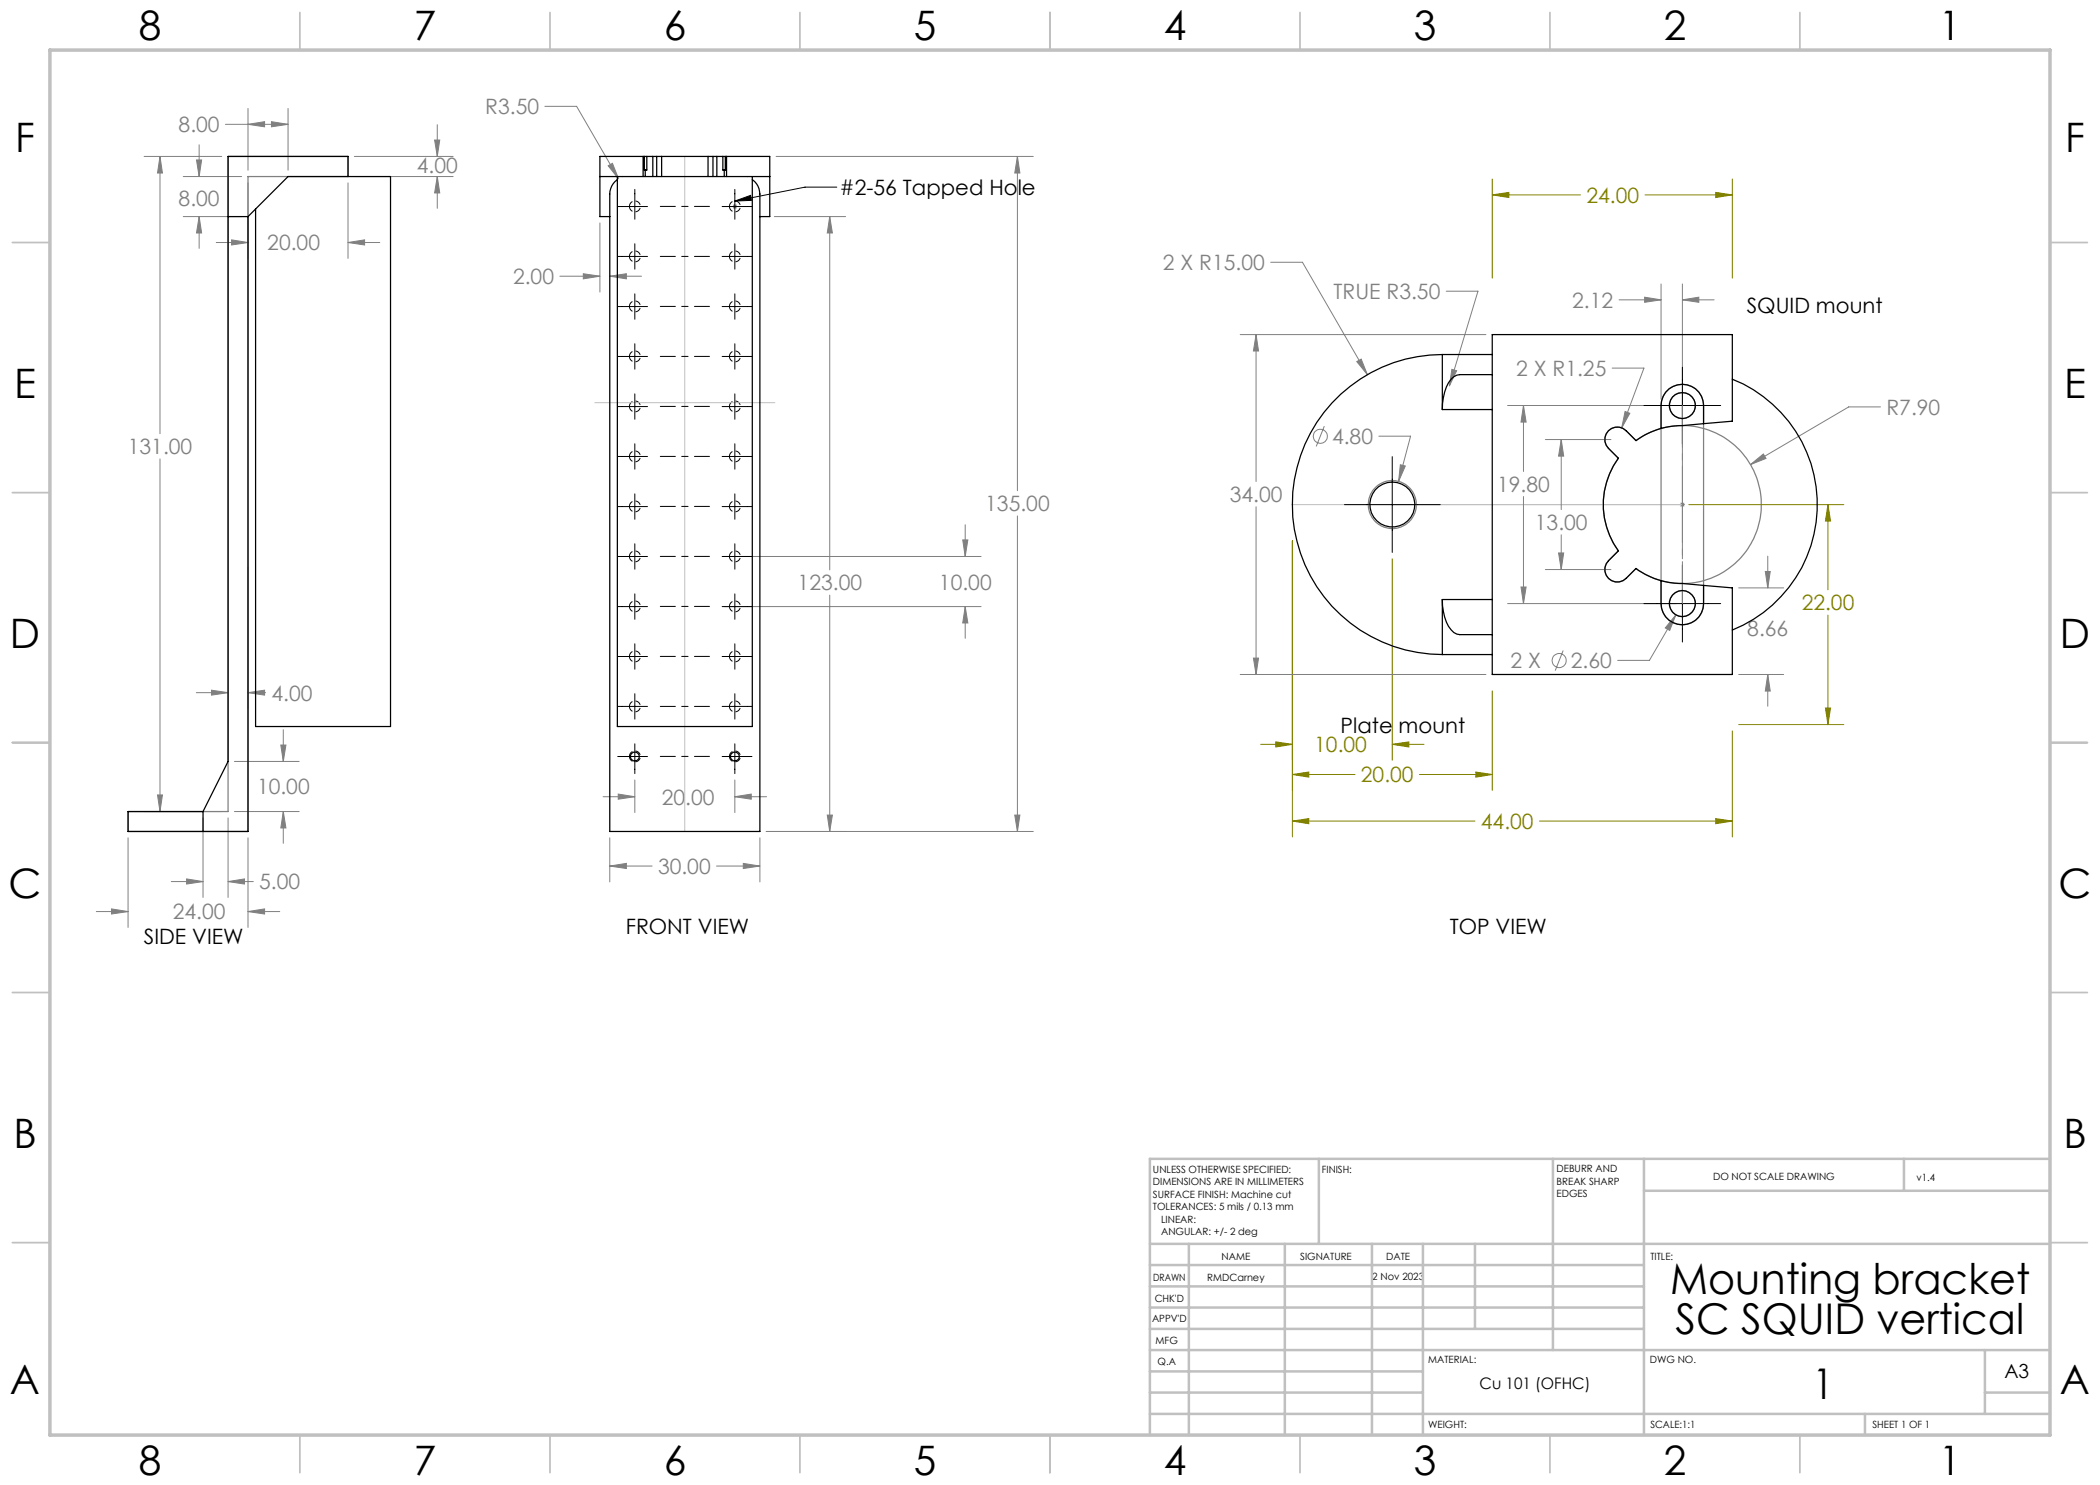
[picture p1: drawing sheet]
<svg xmlns="http://www.w3.org/2000/svg" width="420mm" height="297mm" viewBox="0 0 420 297" stroke-linecap="round" stroke-linejoin="round" font-family="sans-serif">
<g fill="none" stroke="#808080" stroke-width=".2">
<path d="M28.8 31.3h15.5M32 31.3l.5 3.3h-1zM32 31.3v55.4M36.7 35.3h11.6M39.3 32h1l-.5 3.3zM39.8 29v6.3M45.1 24.9h12.5M49.6 21.7v12.3M49.6 36.6v15.1M49.6 24.9l3.3-.6v1.1zM54.3 24.3l3.3 .6-3.3 .5zM57.6 21.7v12.3"/>
<path d="M69.6 36.6v15.1M70.9 31.3h19.7M70.9 35.3h19.7M86.9 28h1l-.4 3.3zM87.5 35.3l.4 3.3h-1zM87.5 24.9v6.4M87.5 35.3v6.4M109 21.3h6.3l8.4 14.5M121.6 33.2l.9-.5 1.2 3.1zM155.2 31.3h51.5M203.5 31.3v66.8M203.5 31.3l.5 3.3h-1z"/>
<path d="M36.7 43.3h11.6M39.8 43.3v6.4M39.8 43.3l.5 3.3h-1zM43.3 48.5h6.3M46.3 48l3.3 .5-3.3 .5zM69.6 48.5l3.3-.5v1zM69.6 48.5h6.4M112 55.2h8M116.7 54.7l3.3 .5-3.3 .6zM120 44.6v13.8M122 55.2l3.3-.5v1.1zM122 55.2h6.3"/>
<path d="M146.5 41.3h1M146.6 41l.7 .7M147 40.8v1M147.3 41l-.7 .7M154.9 43.3h14.2M165.9 43.3l.6 3.3h-1zM165.9 43.3v70.7M254.1 52.5h6.4l13 22.4M289.2 58.2h6.4l-5.7 19M323.8 60h8.4M328.9 59.4l3.3 .6-3.3 .5zM332.2 56.8v23"/>
<path d="M336.5 60l3.3-.6v1.1zM336.5 56.8v55M336.5 60h6.3M248 66.9h49.2M251.2 66.9v29.4M251.2 66.9l.5 3.3h-1zM271.4 72.3l.8-.5 1.3 3.1zM290.4 73.9l.9 .3-1.4 3zM322.4 73.6h6.4l-4.5 12M32 91.8v70.5M264.9 85.2l-1.7 4.1M275.8 87.2h6.3l-2.4 9.1"/>
<path d="M280.1 93l1 .2-1.4 3.1zM301.5 81.1h33.7M304.7 81.1l.5 3.3h-1zM304.7 81.1v13.2M304.7 99.3v21.4M309.1 87.9h13.1M312.2 87.9l.5 3.3h-1zM312.2 87.9v14M325 82.3l1 .4-1.7 2.9zM350.1 92.9l2.6-2.1 .5 .9zM376.1 81.4h-6.4l-19.6 11.5M49.6 113.4v28.3"/>
<path d="M144.8 111.3h51.4M165.9 119v47.3M192.5 108h1.1l-.6 3.3zM193 104.9v6.4M203.5 103.2v63.1M251.2 101.3v33.6M304.2 117.4h1l-.5 3.3zM309.1 113.9h13.1M311.7 110.6h1l-.5 3.3zM312.2 107v6.9M336 100.9h1M336.1 100.6l.7 .7"/>
<path d="M336.8 100.6l-.7 .7M347.7 117.6h9M353.1 114.3h.9l-.4 3.3zM353.6 111.2v6.4M39.3 138.5h6.3M42.3 138l3.3 .5-3.3 .5zM49.6 138.5h3.5M49.6 138.5l3.3-.5v1zM144.8 121.3h51.4M193 121.3l.6 3.3h-1.1zM193 121.3v6.4M248 134.9h49.2"/>
<path d="M250.7 131.6h1l-.5 3.3zM301.5 120.7h33.7M312.6 130.1l-1.6 4M335.2 123l-1.3 3.1-.8-.5zM335.2 123l-5.3 9.1h-6.4M347.7 134.9h9M353.6 134.9l.4 3.3h-.9zM353.6 134.9v6.3M31.5 159h1l-.5 3.3zM46.9 152.3h12.9M56.2 149h1l-.5 3.3zM56.7 145.9v6.4"/>
<path d="M120.6 159.3h6.4M123.6 158.8l3.4 .5-3.4 .5zM127 156v6.5M147 159.3l3.2-.5v1zM147 156v6.5M147 159.3h6.3M25.6 167.6v17.9M28.8 162.3h15.5M34.3 176.3h6.3M37.3 175.8l3.3 .5-3.3 .5zM40.6 163.6v15.9M45.6 176.3l3.3-.5v1z"/>
<path d="M45.6 163.6v15.9M45.6 176.3h5.1M46.9 162.3h12.9M49.6 167.6v17.9M56.7 162.3l.5 3.3h-1zM56.7 162.3v6.4M122 173.2l3.3-.5v1zM122 167.6v8.8M122 173.2h8.4M143.3 173.2h8.7M148.7 172.7l3.3 .5-3.3 .5zM152 167.6v8.8"/>
<path d="M153.2 166.3h53.5M165.5 163h1l-.6 3.3zM203 163h1l-.5 3.3zM19.3 182.3h6.3M22.3 181.8l3.3 .5-3.3 .5zM49.6 182.3h6.4M49.6 182.3l3.3-.5v1z"/>
<circle cx="264.1" cy="87.2" r="1.4"/>
<circle cx="311.8" cy="132.1" r="1.4"/>
</g>
<g fill="none" stroke="#808000" stroke-width=".2">
<path d="M298.4 39l3.4-.5v1zM298.4 35.8v19.8M298.4 39h17.7M329 39h17.5M343.1 38.5l3.4 .5-3.4 .5zM346.5 35.8v19.8M258.5 108.2v59.2M278.4 111.8v40.2M337.7 100.9h31.1M365.6 100.9l.5 3.3h-1zM365.6 100.9v17.1M298.4 138.2v19.9"/>
<path d="M365.6 123v21.9M252.1 148.9h6.4M255.2 148.4l3.3 .5-3.3 .5zM258.5 154.9l3.3-.5v1zM258.5 154.9h12.5M278.4 148.9l3.4-.5v1zM278.4 148.9h6.4M283.9 154.9h14.5M295.2 154.4l3.2 .5-3.2 .5zM346.5 146.2v21.2M347.7 144.9h21.1M365.1 141.6h1l-.5 3.3z"/>
<path d="M258.5 164.2l3.3-.5v1zM258.5 164.2h36.5M307.9 164.2h38.6M343.1 163.7l3.4 .5-3.4 .5z"/>
</g>
<g fill="none" stroke="#808080" stroke-width=".25">
<path d="M45.6 31.3h24v4h-20v131h-24v-4h20zM333.4 78.2a4.2 4.2 0 0 1 4.6-1 4.2 4.2 0 0 1 2.7 3.9v39.6a4.3 4.3 0 0 1-4.2 4.3 4.3 4.3 0 0 1-4.3-4.3v-39.6a4 4 0 0 1 1.2-2.9zM321.8 86.1a2.47 2.47 0 0 1 3.4 0l2 2a15.8 15.8 0 0 1 25.1 12.8 15.8 15.8 0 0 1-25.1 12.8l-2 2a2.49 2.49 0 0 1-3.5 0 2.49 2.49 0 0 1 0-3.6l2-1.9a15.8 15.8 0 0 1 0-18.6l-2-1.9a2.47 2.47 0 0 1 .1-3.6z"/>
<circle cx="336.5" cy="81.1" r="2.6"/>
<circle cx="278.5" cy="100.9" r="4.8"/>
<circle cx="336.5" cy="120.7" r="2.6"/>
</g>
<g fill="none" stroke="#000" stroke-width=".2" stroke-dasharray="1.3 .6" stroke-dashoffset=".1" stroke-linecap="butt">
<path d="M125.9 51.3a1.09 1.09 0 0 0 1.6 1 1.09 1.09 0 0 0 .1-1.9 1.09 1.09 0 0 0-1.7 .7v.2M125.9 41.3a1.09 1.09 0 0 0 1.6 1 1.09 1.09 0 0 0 .1-1.9 1.09 1.09 0 0 0-1.7 .7v.2M145.9 41.3a1.09 1.09 0 0 0 1.6 1 1.09 1.09 0 0 0 .1-1.9 1.09 1.09 0 0 0-1.7 .7v.2M145.9 51.3a1.09 1.09 0 0 0 1.6 1 1.09 1.09 0 0 0 .1-1.9 1.09 1.09 0 0 0-1.7 .7v.2M125.9 61.3a1.09 1.09 0 0 0 1.6 1 1.09 1.09 0 0 0 .1-1.9 1.09 1.09 0 0 0-1.7 .7v.2M125.9 71.3a1.09 1.09 0 0 0 1.6 1 1.09 1.09 0 0 0 .1-1.9 1.09 1.09 0 0 0-1.7 .7v.2M145.9 61.3a1.09 1.09 0 0 0 1.6 1 1.09 1.09 0 0 0 .1-1.9 1.09 1.09 0 0 0-1.7 .7v.2M145.9 71.3a1.09 1.09 0 0 0 1.6 1 1.09 1.09 0 0 0 .1-1.9 1.09 1.09 0 0 0-1.7 .7v.2M125.9 81.3a1.09 1.09 0 0 0 1.6 1 1.09 1.09 0 0 0 .1-1.9 1.09 1.09 0 0 0-1.7 .7v.2M125.9 91.3a1.09 1.09 0 0 0 1.6 1 1.09 1.09 0 0 0 .1-1.9 1.09 1.09 0 0 0-1.7 .7v.2M145.9 91.3a1.09 1.09 0 0 0 1.6 1 1.09 1.09 0 0 0 .1-1.9 1.09 1.09 0 0 0-1.7 .7v.2M145.9 81.3a1.09 1.09 0 0 0 1.6 1 1.09 1.09 0 0 0 .1-1.9 1.09 1.09 0 0 0-1.7 .7v.2"/>
<path d="M125.9 101.3a1.09 1.09 0 0 0 1.6 1 1.09 1.09 0 0 0 .1-1.9 1.09 1.09 0 0 0-1.7 .7v.2M125.9 111.3a1.09 1.09 0 0 0 1.6 1 1.09 1.09 0 0 0 .1-1.9 1.09 1.09 0 0 0-1.7 .7v.2M145.9 101.3a1.09 1.09 0 0 0 1.6 1 1.09 1.09 0 0 0 .1-1.9 1.09 1.09 0 0 0-1.7 .7v.2M145.9 111.3a1.09 1.09 0 0 0 1.6 1 1.09 1.09 0 0 0 .1-1.9 1.09 1.09 0 0 0-1.7 .7v.2M125.9 121.3a1.09 1.09 0 0 0 1.6 1 1.09 1.09 0 0 0 .1-1.9 1.09 1.09 0 0 0-1.7 .7v.2M125.9 131.3a1.09 1.09 0 0 0 1.6 1 1.09 1.09 0 0 0 .1-1.9 1.09 1.09 0 0 0-1.7 .7v.2M145.9 121.3a1.09 1.09 0 0 0 1.6 1 1.09 1.09 0 0 0 .1-1.9 1.09 1.09 0 0 0-1.7 .7v.2M145.9 131.3a1.09 1.09 0 0 0 1.6 1 1.09 1.09 0 0 0 .1-1.9 1.09 1.09 0 0 0-1.7 .7v.2M125.9 141.3a1.09 1.09 0 0 0 1.6 1 1.09 1.09 0 0 0 .1-1.9 1.09 1.09 0 0 0-1.7 .7v.2M125.9 151.3a1.09 1.09 0 0 0 1.6 1 1.09 1.09 0 0 0 .1-1.9 1.09 1.09 0 0 0-1.7 .7v.2M145.9 141.3a1.09 1.09 0 0 0 1.6 1 1.09 1.09 0 0 0 .1-1.9 1.09 1.09 0 0 0-1.7 .7v.2M145.9 151.3a1.09 1.09 0 0 0 1.6 1 1.09 1.09 0 0 0 .1-1.9 1.09 1.09 0 0 0-1.7 .7v.2"/>
</g>
<g fill="none" stroke="#000" stroke-width=".2">
<path d="M127 37.9v5.9M147 37.9v5.9M167.4 37.4h-6.4l-14 2.8M123.5 51.3h6M123.5 41.3h6M127 48.8v5M127 58.8v5M144.4 51.3h6M144.4 41.3h6M147 40.2l3.1-1.1 .2 1zM147 48.8v5M147 58.8v5"/>
<path d="M123.5 61.3h6M123.5 71.3h6M127 68.8v5M127 78.8v5.1M144.4 61.3h6M144.4 71.3h6M147 68.8v5M147 78.8v5.1M336.5 73.4v15.4M123.5 81.3h6M123.5 91.3h6M127 88.8v5"/>
<path d="M127 98.8v5.1M144.4 81.3h6M144.4 91.3h6M147 88.8v5M147 98.8v5.1M278.4 91.3v19.2M328.8 81.1h15.3M123.5 101.3h6M123.5 111.3h6M127 108.8v5M127 118.8v5.1M144.4 101.3h6"/>
<path d="M144.4 111.3h6M147 108.8v5M147 118.8v5.1M268.9 100.9h19.1M336.5 113v15.4M123.5 121.3h6M123.5 131.3h6M127 128.8v5M127 138.7v5.1M144.4 121.3h6M144.4 131.3h6M147 128.8v5"/>
<path d="M147 138.7v5.1M328.8 120.7h15.3M123.5 141.3h6M123.5 151.3h6M127 148.8v5.9M144.4 141.3h6M144.4 151.3h6M147 148.8v5.9"/>
</g>
<path d="M136.9 31.3v135M119 80.5h36M258.5 100.9h78" fill="none" stroke="#c0c0c0" stroke-width=".2"/>
<g fill="none" stroke="#c0c0c0" stroke-width=".35">
<path d="M60 2.5v7.5M110 2.5v7.5M160 2.5v7.5M210 2.5v7.5M260 2.5v7.5M310 2.5v7.5M360 2.5v7.5M2.5 48.5h7.5M410 48.5h7.5M2.5 98.5h7.5M410 98.5h7.5M2.5 148.5h7.5"/>
<path d="M410 148.5h7.5M2.5 198.5h7.5M410 198.5h7.5M2.5 248.5h7.5M410 248.5h7.5M60 287v7.5M110 287v7.5M160 287v7.5M210 287v7.5M260 287v7.5M310 287v7.5M360 287v7.5"/>
</g>
<g fill="none" stroke="#c0c0c0" stroke-width=".5">
<path d="M263.8 231.8v17M310.6 231.8v38.2M328.8 231.8v55.2M328.8 238.2h81.2M380.8 231.8v6.4M410 231.8h-180v55.2M230 248.8h180M230 257.3h98.8M230 253h98.8M237.8 248.8v38.2M257 248.8v38.2M274.4 248.8v38.2"/>
<path d="M284.6 248.8v38.2M295 248.8v17M230 265.8h98.8M230 261.5h98.8M230 278.5h54.6M230 274.3h54.6M230 270h180M397 278.5h13M397 270v12.8M230 282.8h180M373 282.8v4.2"/>
</g>
<path d="M10 10h400v277h-400z" fill="none" stroke="#c0c0c0" stroke-width=".7"/>
<path d="M336.5 81.1v39.6" fill="none" stroke="#808080" stroke-width=".2" stroke-dasharray="15.2 1.3 1.3 1.3" stroke-dashoffset="6.9"/>
<path d="M132.1 51.3h9.8M132.1 41.3h9.8M132.1 71.3h9.8M132.1 61.3h9.8M132.1 91.3h9.8M132.1 81.3h9.8M132.1 111.3h9.8M132.1 101.3h9.8M132.1 131.3h9.8M132.1 121.3h9.8M132.1 151.3h9.8M132.1 141.3h9.8" fill="none" stroke="#000" stroke-width=".2" stroke-dasharray="15.2 1.3 1.3 1.3" stroke-dashoffset="12.2"/>
<path d="M298.4 39l3.4-.5v1zM343.1 38.5l3.4 .5-3.4 .5zM255.2 148.4l3.3 .5-3.3 .5zM278.4 148.9l3.4-.5v1zM258.5 154.9l3.3-.5v1zM295.2 154.4l3.2 .5-3.2 .5zM365.1 141.6h1l-.5 3.3zM365.6 100.9l.5 3.3h-1zM343.1 163.7l3.4 .5-3.4 .5zM258.5 164.2l3.3-.5v1z" fill="#808000"/>
<path d="M31.5 159h1l-.5 3.3zM32 31.3l.5 3.3h-1zM49.6 182.3l3.3-.5v1zM22.3 181.8l3.3 .5-3.3 .5zM69.6 48.5l3.3-.5v1zM46.3 48l3.3 .5-3.3 .5zM49.6 138.5l3.3-.5v1zM42.3 138l3.3 .5-3.3 .5zM87.5 35.3l.4 3.3h-1zM86.9 28h1l-.4 3.3zM54.3 24.3l3.3 .6-3.3 .5zM49.6 24.9l3.3-.6v1.1zM39.3 32h1l-.5 3.3zM39.8 43.3l.5 3.3h-1zM56.2 149h1l-.5 3.3zM56.7 162.3l.5 3.3h-1zM37.3 175.8l3.3 .5-3.3 .5zM45.6 176.3l3.3-.5v1zM165.5 163h1l-.6 3.3zM165.9 43.3l.6 3.3h-1zM123.6 158.8l3.4 .5-3.4 .5zM147 159.3l3.2-.5v1zM193 121.3l.6 3.3h-1.1zM192.5 108h1.1l-.6 3.3zM122 173.2l3.3-.5v1zM148.7 172.7l3.3 .5-3.3 .5zM203.5 31.3l.5 3.3h-1zM203 163h1l-.5 3.3zM121.6 33.2l2.1 2.6-1.2-3.1zM116.7 54.7l3.3 .5-3.3 .6zM122 55.2l3.3-.5v1.1zM250.7 131.6h1l-.5 3.3zM251.2 66.9l.5 3.3h-1zM353.6 134.9l.4 3.3h-.9zM353.1 114.3h.9l-.4 3.3zM350.1 92.9l3.1-1.2-.5-.9zM304.7 81.1l.5 3.3h-1zM304.2 117.4h1l-.5 3.3zM280.1 93l-.4 3.3 1.4-3.1zM325 82.3l-.7 3.3 1.7-2.9zM335.2 123l-2.1 2.6 .8 .5zM271.4 72.3l2.1 2.6-1.3-3.1zM311.7 110.6h1l-.5 3.3zM312.2 87.9l.5 3.3h-1zM336.5 60l3.3-.6v1.1zM328.9 59.4l3.3 .6-3.3 .5zM290.4 73.9l-.5 3.3 1.4-3z" fill="#808080"/>
<path d="M147 40.2l3.1-1.1 .2 1z" fill="#000"/>
<g fill="none" stroke="#000" stroke-width=".25">
<path d="M69.6 35.3h8.5v110h-27v-103.5M69.6 35.3v-4h-24v121l-5 10M69.6 35.3h-12l-8 8M120 35.3h34M123.5 35.3v110h27v-110M123.5 35.9l-.1 .1a3.5 3.5 0 0 0-1.4 2.8v127.5h30v-127.5a3.5 3.5 0 0 0-1.5-2.9M128.6 31.3v4M128.9 31.3v2.7h.1M129 34v1.3M129.4 31.3v2.7h-.4M129.4 31.3h1.2M129.4 31.3h-9.4v12h2"/>
<path d="M130.6 31.3h.7M130.6 31.3v4M131.3 31.3h1M131.3 31.3v4M132.3 31.3h9.3M132.3 31.3v4M141.6 31.3h1M141.6 31.3v4M142.6 31.3h.8M142.6 31.3v4M143.4 31.3h1.2M143.4 31.3v4"/>
<path d="M144.6 31.3v2.7h.3M144.6 31.3h9.4v12h-2M144.9 34v1.3M145.1 31.3v2.7h-.2M145.3 31.3v4M45.6 43.3h4M49.6 43.3v123h-9M288.5 70.9a30 30 0 0 0-30 30 30 30 0 0 0 30 30M288.5 70.9v11M288.5 70.9h9.9M298.4 74.9h-6.4a3.2 3.2 0 0 0-2.7 2.5 12.3 12.3 0 0 0-.8 4.5M346.5 75.8a27 27 0 0 1 17 25.1 27 27 0 0 1-17 25.1"/>
<path d="M288.5 81.9h9.9M332.2 85.7a15.5 15.5 0 0 0-5 2.4l-2-2a2.49 2.49 0 0 0-3.5 0 2.49 2.49 0 0 0 0 3.6l2 1.9a15.7 15.7 0 0 0 0 18.6l-2 1.9a2.49 2.49 0 0 0 0 3.6 2.49 2.49 0 0 0 3.5 0l2-2a15.5 15.5 0 0 0 5 2.4M340.7 84.7v-3.6a4.3 4.3 0 0 0-4.2-4.2 4.3 4.3 0 0 0-4.3 4.2v4.6M340.7 84.7l-5.8 .5-2.7 .5M340.7 84.7l5.8-.5v-17.3h-48.1v68h48.1v-17.3l-5.8-.5M288.5 119.9a9.5 9.5 0 0 0 1.7 6.1l.6 .5 1.2 .4h6.4M288.5 119.9v11M288.5 119.9h9.9M332.2 116.1v4.6a4.3 4.3 0 0 0 4.3 4.3 4.3 4.3 0 0 0 4.2-4.3v-3.6M332.2 116.1l2.7 .5 5.8 .5M288.5 130.9h9.9M40.6 162.3h-15v4h15"/>
<path d="M40.6 162.3v4"/>
<circle cx="336.5" cy="81.1" r="2.6"/>
<circle cx="278.5" cy="100.9" r="4.5"/>
<circle cx="336.5" cy="120.7" r="2.61"/>
<circle cx="127" cy="151.3" r=".89"/>
<circle cx="147" cy="151.3" r=".89"/>
</g>
<g font-size="8.5">
<text x="334" y="258.8">Mounting bracket</text>
<text x="335.1" y="266.9">SC SQUID vertical</text>
<text x="362.5" y="279.7">1</text>
</g>
<g font-size="8.1">
<text x="27.8" y="8">8</text>
<text x="82.8" y="8">7</text>
<text x="132.8" y="8">6</text>
<text x="182.8" y="8">5</text>
<text x="232.8" y="8">4</text>
<text x="282.8" y="8">3</text>
<text x="332.8" y="8">2</text>
<text x="387.8" y="8">1</text>
<text x="3" y="30.4">F</text>
<text x="413" y="30.4">F</text>
<text x="2.8" y="79.6">E</text>
<text x="412.8" y="79.6">E</text>
<text x="2" y="129.6">D</text>
<text x="412" y="129.6">D</text>
<text x="1.7" y="179.6">C</text>
<text x="411.7" y="179.6">C</text>
<text x="2.7" y="229.6">B</text>
<text x="412.7" y="229.6">B</text>
<text x="2" y="278.9">A</text>
<text x="412" y="278.9">A</text>
<text x="27.8" y="295">8</text>
<text x="82.8" y="295">7</text>
<text x="132.8" y="295">6</text>
<text x="182.8" y="295">5</text>
<text x="232.8" y="295">4</text>
<text x="282.8" y="295">3</text>
<text x="332.8" y="295">2</text>
<text x="387.8" y="295">1</text>
</g>
<g font-size="4.2" fill="#808080">
<text x="97" y="22.8">R3.50</text>
<text x="35.7" y="26.4">8.00</text>
<text x="83.4" y="34.6">4.00</text>
<text x="35.7" y="41.3">8.00</text>
<text x="53.5" y="50.1">20.00</text>
<text x="102.6" y="56.8">2.00</text>
<text x="232.6" y="54">2 X R15.00</text>
<text x="266.7" y="59.8">TRUE R3.50</text>
<text x="314.4" y="61.5">2.12</text>
<text x="303.2" y="75.2">2 X R1.25</text>
<text x="377.3" y="83">R7.90</text>
<text x="266.4" y="88.8">4.80</text>
<text x="25.6" y="90.8">131.00</text>
<text x="245.9" y="100.4">34.00</text>
<text x="299.4" y="98.4">19.80</text>
<text x="197" y="102.2">135.00</text>
<text x="307" y="106">13.00</text>
<text x="159.5" y="118.1">123.00</text>
<text x="187.8" y="118.1">10.00</text>
<text x="349.5" y="127.2">8.66</text>
<text x="302.1" y="133.6">2 X</text>
<text x="314.2" y="133.6">2.60</text>
<text x="54.3" y="140.1">4.00</text>
<text x="51.4" y="158.9">10.00</text>
<text x="132.4" y="160.9">20.00</text>
<text x="51.8" y="177.9">5.00</text>
<text x="131.6" y="174.8">30.00</text>
<text x="34.6" y="183.9">24.00</text>
</g>
<g font-size="4.2">
<text x="167.9" y="39">#2-56 Tapped Hole</text>
<text x="349.3" y="62.5">SQUID mount</text>
<text x="268.1" y="146.6">Plate mount</text>
<text x="28.8" y="188.9">SIDE VIEW</text>
<text x="125.2" y="186.9">FRONT VIEW</text>
<text x="290" y="186.9">TOP VIEW</text>
</g>
<g font-size="4.2" fill="#808000">
<text x="317.3" y="40.6">24.00</text>
<text x="360.3" y="122.1">22.00</text>
<text x="262.8" y="150.5">10.00</text>
<text x="272.2" y="156.5">20.00</text>
<text x="296.2" y="165.8">44.00</text>
</g>
<text font-size="3.9" x="400.9" y="275.5">A3</text>
<text font-size="3.2" x="295.9" y="277.9">Cu 101 (OFHC)</text>
<g font-size="2">
<text x="230.6" y="234.6">UNLESS OTHERWISE SPECIFIED:</text>
<text x="230.6" y="237.1">DIMENSIONS ARE IN MILLIMETERS</text>
<text x="230.6" y="239.6">SURFACE FINISH: Machine cut</text>
<text x="264.4" y="234.6">FINISH:</text>
<text x="311.3" y="234.5">DEBURR AND</text>
<text x="311.3" y="237">BREAK SHARP</text>
<text x="311.3" y="239.5">EDGES</text>
<text x="342.6" y="236">DO NOT SCALE DRAWING</text>
<text x="383.3" y="236.2">v1.4</text>
<text x="230.6" y="242.1">TOLERANCES: 5 mils / 0.13 mm</text>
<text x="232.2" y="244.6">LINEAR:</text>
<text x="232.2" y="247.1">ANGULAR: +/- 2 deg</text>
<text x="244.3" y="252">NAME</text>
<text x="260" y="251.9">SIGNATURE</text>
<text x="277.2" y="251.9">DATE</text>
<text x="330.1" y="251.9">TITLE:</text>
<text x="230.6" y="256.1">DRAWN</text>
<text x="241.4" y="256.1">RMDCarney</text>
<text x="274.5" y="255.9">2 Nov 2023</text>
<text x="230.9" y="260.3">CHK'D</text>
<text x="230.4" y="264.4">APPV'D</text>
<text x="231.1" y="268.8">MFG</text>
<text x="231.5" y="273">Q.A</text>
<text x="285.6" y="272.5">MATERIAL:</text>
<text x="330" y="272.5">DWG NO.</text>
<text x="285.6" y="285.5">WEIGHT:</text>
<text x="330.1" y="285.6">SCALE:1:1</text>
<text x="374.5" y="285.6">SHEET 1 OF 1</text>
</g>
</svg>
